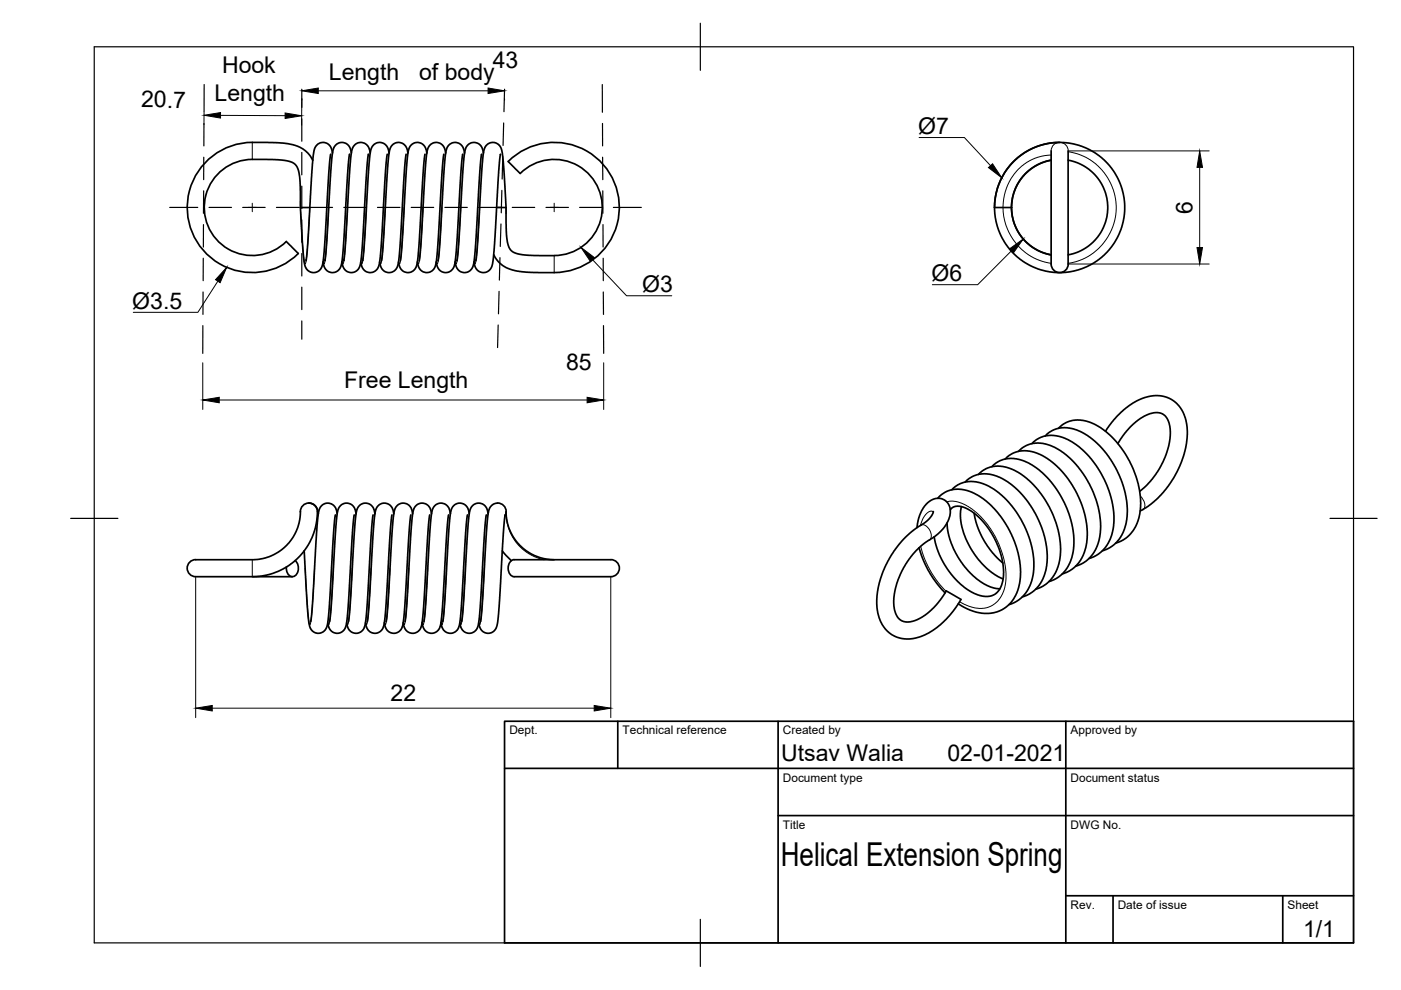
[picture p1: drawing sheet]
<svg xmlns="http://www.w3.org/2000/svg" width="297mm" height="210mm" viewBox="0 0 297 210" stroke-linecap="round" stroke-linejoin="round" font-family="sans-serif">
<!-- layer: Visible -->
<g fill="none" stroke="#000" stroke-width=".36">
<path d="M53.5 30.2l5.8 .1 3.2 .5 1.1 .4 1.1 .7 1 1 .6 1.1M53.5 30.2a13.8 13.8 0 0 0-12.8 19 13.8 13.8 0 0 0 22.5 4.5l-2.5-2.5a10.2 10.2 0 0 1-16.9-4 10.2 10.2 0 0 1 11.1-13.4l5.3 .2 1.6 .3 .8 .6 .6 1.1 .3 1.5 .2 6.5M70.1 32.7l-.4 4-.8 14.1-.4 4.6-.2 .9-.3 .8-.6 .4-.5 .3h-.8l-.7-.3-.5-.5-.3-.8-.4-3.5-.5-8.7M70.5 32.5l-.2-.9-.4-.8-.5-.4-.8-.2-.7 .1-.6 .3-.5 .6-.2 .8-.5 4.3-.7 13.8-.5 5.2M74.1 32.7l-.4 4.3-.9 15.3-.4 3.7-.2 .8-.6 .6-.5 .3-.7 .1-.8-.2-.5-.4-.4-.6-.2-1.1M74.5 32.5l-.2-.9-.4-.8-.5-.4-.8-.2-.7 .1-.6 .3-.5 .6-.2 .8-.5 4.3-.8 15.4-.4 3.6M78.1 32.7l-.4 4.3-.9 15.3-.4 3.7-.2 .8-.6 .6-.5 .3-.7 .1-.8-.2-.5-.4-.4-.6-.2-1.1M78.5 32.5l-.2-1.1-.4-.6-.5-.4-.8-.2-.7 .1-.6 .3-.5 .6-.2 .8-.4 3.7-.9 16-.4 3.6M82.1 32.7l-.4 4.3-.9 15.3-.4 3.7-.2 .8-.5 .6-.6 .3-.7 .1-.8-.2-.5-.4-.4-.6-.2-1.1M82.5 32.5l-.2-1.1-.4-.6-.5-.4-.8-.2-.7 .1-.6 .3-.5 .6-.2 .8-.4 3.7-.9 16-.4 3.6M86.1 32.7l-.4 4.3-.9 15.3-.4 3.7-.2 .8-.5 .6-.6 .3-.7 .1-.8-.2-.5-.4-.4-.6-.2-1.1M86.5 32.5l-.2-1.1-.4-.6-.5-.4-.8-.2-.7 .1-.6 .3-.5 .6-.2 .8-.4 3.7-.9 15.3-.4 4.3"/>
<path d="M90.1 32.7l-.4 4.3-.9 15.3-.4 3.7-.2 .8-.5 .6-.6 .3-.7 .1-.8-.2-.6-.5-.5-1.6M90.5 32.5l-.2-1.1-.4-.6-.5-.4-.8-.2-.7 .1-.6 .3-.5 .6-.2 .8-.4 3.7-.9 15.3-.4 4.3M94.1 32.7l-.4 3.6-.8 15.4-.5 4.3-.2 .8-.5 .6-.6 .3-.7 .1-.8-.2-.6-.5-.3-.7-.2-.9M94.5 32.5l-.2-1.1-.4-.6-.5-.4-.8-.2-.7 .1-.6 .3-.5 .6-.2 .8-.4 3.7-.9 15.3-.4 4.3M98.1 32.7l-.4 3.6-.8 15.4-.5 4.3-.2 .8-.5 .6-.6 .3-.7 .1-.8-.2-.6-.5-.3-.7-.2-.9M98.5 32.5l-.2-1.1-.4-.6-.5-.4-.8-.2-.7 .1-.6 .3-.5 .6-.2 .8-.4 3.7-.9 15.3-.4 4.3M102.1 32.7l-.4 3.6-.8 15.4-.5 4.3-.2 .8-.5 .6-.6 .3-.7 .1-.8-.2-.6-.5-.3-.7-.2-.9M102.5 32.5l-.2-1.1-.4-.6-.5-.4-.8-.2-.7 .1-.6 .3-.5 .6-.2 .8-.4 3.7-.9 15.3-.4 4.3M106.1 32.7l-.5 5.2-.7 13.8-.5 4.3-.2 .8-.5 .6-.6 .3-.7 .1-.8-.2-.6-.5-.3-.7-.2-.9M217.3 36.9l1.1-1 1.3-.8 1.8-.8 1.4-.3-1.4 .3-1.8 .8-1.5 1-1.3 1.2-1.3 1.9-.5 1.2-.4 1.6-.2 2 .1-1.8 .4-1.6 1-2zM222.9 32v24M224.7 30.2l-2.7 .3-2.3 .6-2.5 1.3-2 1.6-1.8 2-1.3 2.3-.9 2.5-.3 3.2"/>
<path d="M226.5 32v24M226.5 34l1.8 .5 1.5 .7 1.4 1 1.3 1.3 1 1.4 .8 1.7 .4 1.5 .2 1.6-.1 1.6-.4 1.8-.7 1.6-1 1.6-1.5 1.5-1.4 1-1.5 .7-1.8 .5M63.7 44h2M104.7 54l.5 .9 .8 .9 1.2 .9 1.4 .5 3.1 .5 4.5 .1a13.8 13.8 0 0 0 14.3-18.4 13.8 13.8 0 0 0-22.7-5.1l2.5 2.5a10.2 10.2 0 0 1 15.5 1.3 10.2 10.2 0 0 1-4 15.1 10.2 10.2 0 0 1-4.3 1M105.3 44h2M107.3 44l.1 6.4 .4 1.6 .6 1.1 1.1 .6 1.4 .3 6.6 .2M107.3 44l-.5-8.7-.4-3.5-.4-.8-.4-.5-.8-.3h-.7l-.7 .3-.5 .7-.5 1.7-1.1 18.4-.4 4M210.9 44h3.6M214.5 44l.1 1.8 .4 1.6 .8 1.7 1 1.4 1.3 1.3 1.4 1 1.5 .7 1.9 .5-1.5-.3-2-.9-1.4-1.1-1.3-1.3-1.1-1.7-.6-1.4-.4-1.8zM222.9 56a1.81 1.81 0 0 0 1.8 1.8 1.81 1.81 0 0 0 1.8-1.8M210.3 98.9l.7-.6 1-.6 1.9-.5 2.3 .2 2 .8 2 1.4 2.3 2.2 1.8 2.4 1.4 2.6 1 2.3 .7 2.8 .3 2.3-.2 2.8-.7 2.3-1.1 1.9-1.4 1.3-1.9 .8M213.1 97.3l1.6-1.2 2-.5 2.4 .2 1.9 .8 2.1 1.4 2.1 2 1.9 2.4 1.3 2.4 1.2 3 .7 2.6 .2 2.3-.2 3-.6 2-1.1 1.8-1.7 1.5-1.7 .7"/>
<path d="M215.9 95.7l1.7-1.2 1.5-.5h2.1l2.3 .8 2 1.2 2 1.8 1.7 2 1.9 3 1.3 3.2 .7 2.9 .3 2.5-.2 2.5-.7 2.3-1.3 1.8-1.5 1.4-1.6 .6M218.8 94.1l1.6-1.2 2-.6 2 .2 2.1 .8 2.2 1.4 2.3 2.2 1.8 2.4 1.4 2.6 1 2.3 .7 2.8 .3 2.3-.2 2.9-.6 2.1-1.2 2-1.5 1.3-1.8 .8M221.6 92.4l1.5-1.1 1.7-.6 1.9 .1 2.3 .7 2.2 1.3 2.1 1.8 1.8 2.3 1.8 3 1.2 3 .7 2.6 .2 2.3-.2 3-.6 2-1.1 1.8-1.7 1.5-1.7 .7M224.4 90.8l1.6-1.2 1.6-.5h2.1l2.2 .8 2 1.2 2.1 1.8 1.7 2 1.9 3.1 1.3 3.1 .7 2.9 .3 2.5-.3 2.5-.7 2.3-1.2 1.8-1.5 1.4-1.6 .6M234.4 91.4l1.8-2.5 2.1-2.1 2.8-1.8 2.4-.9 2.4-.2 1.9 .5 1.8 1.3 1.3 1.8 .7 2.3 .1 3.1-.5 2.8-1.1 3.1-1.4 2.8-2.2 2.9-2.1 2.1-2.7 1.7M237 94.1l1-1.5 1.5-2 1.9-1.6 1.6-.9 1.6-.6h1.3l1.1 .6 .6 1 .5 1.4v1.9l-.3 2.2-.7 2.2-1 2-1.1 1.8-1.8 2.2-1.6 1.4M62.6 118.9a2.16 2.16 0 0 1-.2 3.3 1.33 1.33 0 0 1-1.7-1.4v-.6M65.5 106.7l.9 .2 .5 .4 .3 .5 .3 1.1M67.3 108.4l-.2 2.7-.8 2.6-1.1 2.1-1.6 2.1-2.1 1.8-2.4 1.4-2.6 .8-3 .4M67.3 108.4a1.82 1.82 0 0 0-2-1.7 1.82 1.82 0 0 0-1.6 2.1l-.1 1.3-.6 2-.8 1.7-.9 1.3-1 .9-1.3 1.1-2 1-1.7 .4a31.8 31.8 0 0 1-6.6 .2h-6.2a3.2 3.2 0 0 0-2.3 .5 1.89 1.89 0 0 0-.2 2.3 1.89 1.89 0 0 0 2.1 .8h19.9M71.1 109.2l-.4 3.7-1.1 18.6-.3 1.4-.3 .7-.6 .4-.6 .3-.8-.1-.8-.4-.4-.6-.3-1-.4-4.2-.6-11.2M71.5 108.9l-.5-1.5-.6-.5-.6-.2h-.6l-.8 .3-.5 .6-.3 .6-.4 3.4-.9 15.4-.4 4.8"/>
<path d="M75.1 109.2l-.4 4.6-.9 15.4-.4 3.4-.3 .7-.5 .6-.7 .3-.7 .1-.7-.3-.5-.4-.3-.6-.2-1M75.5 108.9l-.5-1.5-.6-.5-.6-.2h-.6l-.8 .3-.5 .6-.3 .6-.4 3.4-.9 15.4-.4 4.8M79.1 109.2l-.4 4.6-.9 15.4-.4 3.4-.3 .7-.5 .6-.7 .3-.7 .1-.7-.3-.5-.4-.3-.6-.2-1M79.5 108.9l-.5-1.5-.6-.5-.6-.2h-.6l-.8 .3-.5 .6-.3 .6-.4 3.4-.9 16.3-.4 3.9M83.1 109.2l-.4 4.6-.9 15.4-.4 3.4-.3 .7-.5 .6-.7 .3-.7 .1-.7-.3-.5-.4-.3-.6-.2-1M83.5 108.9l-.5-1.5-.6-.5-.6-.2h-.6l-.8 .3-.5 .6-.3 .6-.5 4.3-.8 15.4-.4 3.9M87.1 109.2l-.4 4.6-.9 14.8-.4 4-.3 .7-.5 .6-.7 .3-.7 .1-.7-.3-.5-.4-.3-.6-.2-1M87.5 108.9l-.1-.7-.4-.8-.6-.5-.6-.2h-.6l-.8 .3-.5 .6-.3 .6-.5 4.3-.8 15.4-.4 3.9M91.1 109.2l-.4 4.6-.9 14.8-.4 4-.3 .7-.5 .6-.7 .3-.7 .1-.6-.3-.6-.4-.3-.6-.2-1M91.5 108.9l-.1-.7-.4-.8-.6-.5-.6-.2h-.6l-.8 .3-.5 .6-.3 .6-.5 4.3-.8 15.4-.4 3.9M95.1 109.2l-.4 4-.9 15.4-.4 4-.3 .7-.5 .6-.7 .3-.7 .1-.6-.3-.6-.4-.3-.6-.2-1M95.5 108.9l-.1-.7-.4-.8-.6-.5-.6-.2h-.6l-.8 .3-.5 .6-.3 .6-.5 4.3-.8 15.4-.4 3.9"/>
<path d="M99.1 109.2l-.4 4-.9 15.4-.4 4-.3 .7-.5 .6-.7 .3-.7 .1-.6-.3-.6-.4-.3-.6-.2-1M99.5 108.9l-.1-.7-.4-.8-.6-.5-.6-.2h-.6l-.8 .3-.5 .6-.3 .6-.5 4.3-.8 15.4-.4 3.9M103.1 109.2l-.4 4-.9 15.4-.4 4-.3 .7-.5 .6-.7 .3-.7 .1-.6-.3-.6-.4-.3-.6-.2-1M103.5 108.9l-.5-1.5-.6-.5-.6-.2h-.6l-.8 .3-.5 .6-.3 .7-.5 4.2-.8 15.4-.4 3.9M105.5 106.7l-.8 .1-.7 .6-.3 .5-.2 1-.4 4.9-.9 14.7-.3 3.3M105.5 106.7a1.81 1.81 0 0 1 1.6 2.6M106.5 116.8l1.9 2.1M107.1 109.2l-.4 4-.9 15.4-.4 4-.2 .7-.6 .6-.8 .4h-.6l-.6-.3-.6-.4-.3-.6-.2-1M107.3 108.6l.2 1.8 .5 1.8 .8 1.5 1.5 2 1.3 1.1 1.7 1 2.1 .7 2.1 .2M108.3 119l.7-.3h19.4a3.4 3.4 0 0 1 2.4 .5 1.9 1.9 0 0 1 .2 2.3 1.9 1.9 0 0 1-2.2 .8h-19.1a1.83 1.83 0 0 1-1.8-.9 1.83 1.83 0 0 1 .1-2zM194.9 116.1l.9 2.7 1.1 2.2 1.6 2.6 1.9 2.1M197.9 108.5l-.4 .9-.8 .9-3.9 2.8-1.5 1.5-1.2 1.5-1.3 1.9-1 1.9-1.4 3.8-.4 2-.1 2.4 .2 1.8 .7 2 .8 1.4 1 .9 1.3 .8 1.5 .4 1.7 .1 1.5-.4 1.4-.5 1.8-1 1.7-1.2 1.3-1.3 1.4-1.7 1.6-2.3-3.2-1.8-1.2 1.8-1.3 1.6-1.6 1.4-1.5 1-1.4 .6-1.4 .2-1-.3-.9-.8-.7-1.8-.1-2.1 .3-2.1 1.2-3.2 1.4-2.5 1.9-2.4 1.8-1.6 2.8-1.9 1.4-1.6 .8-1.5 .4-1.3-.1-1.3-.5-.9-.6-.6-1.1-.3-1.3 .1-1.2 .8-1 1.2-.7 1.5-.6 2.6"/>
<path d="M198.8 105.7l.9-.9 1.1-.6 1.3-.4 1.1-.1 1.3 .2 1.7 .5 2.3 1.4 1.6 1.3 1.2 1.4 2.3 3.2 1.5 3.2 .9 3.2 .4 3.3-.2 1.9-.3 1.4-1 2.4-.7 .8-1 .9-1.9 .9-1.2 .3-1.4 .1-1.4-.2-1.5-.5-2.6-1.4M200.8 110.9l.2 2.1 .7 2.2 1.4 2.9 1.5 2.1 1.8 1.9 2.2 1.7 1.6 .7 1.8 .3M201.5 108.1l.7-.6 .8-.2 1.1 .2 1.2 .5 1 .6 1.5 1.4 1.3 1.5 1.2 1.7 1.6 3.3 .8 3.3 .1 1.6-.2 1.7-.4 1.3-.5 .9-.7 .7-.7 .3-.8 .2-1.3-.1-2.3-.9-2.2-1.6-2.1-2.2-1.7-2.6-1.2-2.8-.6-2.5M201.8 103.8l.7-.6 1-.6 1.9-.5 2.3 .2 2 .8 2.1 1.4 2 1.9 2 2.7 1.5 2.5 .9 2.4 .7 2.7 .3 2.4-.2 2.8-.6 2.3-1.2 1.9-1.4 1.3-1.9 .8M203.9 107.4l-.3 2.2 .3 2.1 .8 2.4 1.2 2.4 1.4 1.9 1.9 2.1 1.8 1.4 1.7 .9M204.6 102.2l1.6-1.2 2-.5 2.1 .1 2.2 .9 1.9 1.2 2.3 2.2 1.9 2.4 1.3 2.4 1.2 3 .7 2.6 .2 2.3-.2 3-.6 2-1.1 1.7-1.7 1.6-1.7 .6M206.5 108.8l.7 2.7 1.5 3.3 1.8 2.4 2.1 2.2M207.5 100.6l1.6-1.2 1.6-.5h2l2.3 .8 2 1.2 2 1.8 1.7 2 1.9 3 1.3 3.2 .7 2.9 .3 2.5-.2 2.5-.7 2.3-1.2 1.8-1.6 1.3-1.6 .7"/>
<circle cx="224.7" cy="44" r="13.8"/>
</g>
<!-- layer: Visible Narrow -->
<g fill="none" stroke="#000" stroke-width=".21">
<path d="M53.5 30.2v3.6M222.9 32.9l-2 .2-2 .7-1.8 1.1-1.3 1.1-1.4 1.8-.8 1.5-.7 2.1-.2 2.3 .1 2.2 .6 2.1 .9 2 1.4 1.9 1.9 1.8 1.5 .9 2.1 .9 1.7 .3M226.5 32.2l1.8 .4 2 .8 1.8 1.2 1.5 1.4 1.2 1.7 1 1.9 .6 1.9 .3 2.1-.2 2.3-.6 2.3-1.1 2.1-1.1 1.6-2 1.8-1.4 .9-2.3 .9-1.5 .3M226.5 32a1.81 1.81 0 0 0-1.8-1.8 1.81 1.81 0 0 0-1.8 1.8M63.7 42.7l.4 9.1 .3 2.8 .3 1.4 .2-.7 .2-1.9 .6-9.4M69.7 44l-.5 9.1-.5 2.9-.2-.6M73.7 44l-.5 9.1-.5 2.9-.2-.6M77.7 44l-.5 9.1-.3 2.2-.2 .7-.2-.6M81.7 44l-.5 9.1-.5 2.9-.2-.6M85.7 44l-.5 9.1-.3 2.2-.2 .7-.2-.6M89.7 44l-.5 9.1-.5 2.9-.2-.5M93.7 44l-.5 9.1-.3 2.2-.2 .7-.2-.5"/>
<path d="M97.7 44l-.5 9.1-.5 2.9-.2-.5M101.7 44l-.5 9.1-.5 2.9-.2-.6M107.3 44v1.3M117.5 54.2v3.6M53.5 118.7v3.6M63.7 108.5v.1M107.3 108.6l.2 2.1 .5 1.7 .6 1.4 1 1.5 1.2 1.2 1.3 .9 1.3 .7 1.9 .6M195.2 115.8l.7 2.4 1.2 2.5 1.5 2.4 2 2.3M195.3 111.3a1.87 1.87 0 0 1 2 1.6 1.3 1.3 0 0 1-.2 1.6M197.9 108.5l-.4-.1h-.3l-.8 .5-.6 .9-.6 1.6M200.7 106.4l.8-.2 1.1 .1 1.9 .6 2 1.4 2.1 2 2 2.7 1.2 2.4 .9 2.5 .5 2.8 .1 2.5-.4 1.7-.8 1.8-1.3 1.4-1.6 .8-1.6 .1-2.3-.5-1.9-.9M241.8 105.2a2.39 2.39 0 0 1 .8 2.6l-.2 .2"/>
<path d="M64.7 120.5l.5 9.1 .5 2.9 .2-.9 .2-2 .6-9.1M70.7 120.5l-.6 9.4-.4 2.6-.2-.6M74.7 120.5l-.6 9.4-.4 2.6-.2-.6M78.7 120.5l-.5 8.6-.5 3.3-.2-.5M82.7 120.5l-.5 8.6-.5 3.3-.2-.5M86.7 120.5l-.5 8.6-.5 3.3-.2-.5M90.7 120.5l-.5 8.6-.5 3.4-.2-.6M94.7 120.5l-.5 8.6-.2 2.4-.3 1-.2-.6M98.7 120.5l-.5 8.6-.5 3.4-.2-.6M102.7 120.5l-.5 8.6-.2 2.4-.3 1-.2-.6"/>
</g>
<!-- layer: Border -->
<path d="M20 9.9h267v190h-267zM148.5 4.9v10M15 109.9h10M282 109.9h10M148.5 194.9v10" fill="none" stroke="#000" stroke-width=".25"/>
<!-- layer: TitleBlock -->
<path d="M107 152.9h180v47h-180zM131 152.9v10M165 152.9v47M226 152.9v47M107 162.9h180M165 172.9h122M226 189.9h61M236 189.9v10M272 189.9v10" fill="none" stroke="#000" stroke-width=".36"/>
<!-- layer: Dimensions -->
<g fill="none" stroke="#000" stroke-width=".21">
<path d="M67.5 19.3h36M43.3 24l-.1 2.4M46.8 24.5h13.7M64 21.2v-.3l-.1 5.7M107 20.9v.3M226.7 32h29.7M254.4 35.5v17M226.7 56h29.7M43 76.9v9.9M128 76.9v9.9M46.5 84.8h78M41.5 122.5v29.7"/>
<path d="M129.5 122.5v29.7M45 150.1h81"/>
</g>
<path d="M64 19.3l3.5-.6v1.1zM103.5 18.7l3.5 .6-3.5 .5zM43.3 24.4l3.5-.5v1.1zM60.5 24l3.5 .5-3.5 .6zM254.4 32l.6 3.5h-1.2zM253.8 52.5h1.2l-.6 3.5zM43 84.8l3.5-.6v1.2zM124.5 84.2l3.5 .6-3.5 .6zM41.5 150.1l3.5-.5v1.1zM126 149.6l3.5 .5-3.5 .6z" fill="#000" stroke="#000" stroke-width=".21"/>
<!-- layer: Center Lines -->
<path d="M52.6 44h1.8M53.5 43.1v1.8M116.6 44h1.8M117.5 43.1v1.8" fill="none" stroke="#000" stroke-width=".21"/>
<!-- layer: Annotations -->
<path d="M209.6 35.5l.8-.8 2 3zM48.1 56.7l-1.4 3.2-1-.6zM123.2 52.4l2.8 2.2-.8 .8zM214.1 52.7l2.9-2-2.1 2.9z" fill="#000" stroke="#000" stroke-width=".21"/>
<path d="M194.9 29.2h9.6l5.5 5.9M46.2 59.6l-4.2 6.6h-13.7M125.6 55l7.2 7.7h9.6M214.5 53.1l-7.2 7.3h-9.6" fill="none" stroke="#000" stroke-width=".21"/>
<!-- layer: Sketch1 -->
<g fill="none" stroke="#000" stroke-width=".25">
<path d="M43.3 17.9v5.9M127.7 17.9v5.9M43.2 33.3v4.8M43.2 26.2v4.7M127.7 26.2l.1 4.7M127.8 33.3v4.8M36 44h5.9M43.1 54.8v4.7M43.1 47.6v4.8M43.2 40.5l-.1 4.7M44.3 44h4.8M51.5 44h4.7"/>
<path d="M58.6 44h4.8M65.7 44h4.8M72.9 44h4.8M80 44h4.8M87.2 44h4.7M94.3 44h4.8M101.5 44h4.7M108.6 44h4.8M115.8 44h4.7M122.9 44h4.8M127.8 40.5v4.7M127.8 47.6l.1 4.8"/>
<path d="M127.9 54.8v4.7M130 44h6M43 69v5.9M43.1 61.9l-.1 4.8M127.9 61.9l.1 4.8M128 69v5.9"/>
</g>
<!-- layer: Sketch2 -->
<g fill="none" stroke="#000" stroke-width=".25">
<path d="M64 18.9v3.9M107 18.9l-.2 4.8M64 25.2v4.7M64 32.3v4.8M64 39.5v4.7M106.6 33.2l-.1 4.8M106.8 26.1l-.1 4.7M64 46.6v4.8M64 53.8v4.7M106 54.6l-.1 4.8M106.2 47.5l-.1 4.8M106.4 40.4l-.1 4.7"/>
<path d="M64 60.9v4.8M64 68v3.9M105.6 68.9l-.1 4.8M105.8 61.8l-.1 4.7"/>
</g>
<text font-size="7" x="165.5" y="183.5">Helical Extension Spring</text>
<g font-size="4.9">
<text x="47.1" y="15.5">Hook</text>
<text x="69.7" y="17">Length</text>
<text x="88.9" y="17.1">of body</text>
<text x="104.5" y="14.4">43</text>
<text x="29.9" y="22.8">20.7</text>
<text x="45.5" y="21.3">Length</text>
<text x="194.7" y="28.5">Ø7</text>
<text x="252.8" y="45.3" transform="rotate(-90 252.8 45.3)">6</text>
<text x="197.5" y="59.7">Ø6</text>
<text x="28" y="65.5">Ø3.5</text>
<text x="136.1" y="62">Ø3</text>
<text x="73" y="82.2">Free Length</text>
<text x="120" y="78.5">85</text>
<text x="82.8" y="148.6">22</text>
<text x="165.6" y="161.4">Utsav Walia</text>
<text x="200.9" y="161.4">02-01-2021</text>
<text x="276.3" y="198.6">1/1</text>
</g>
<g font-size="2.5">
<text x="108" y="155.7">Dept.</text>
<text x="132" y="155.7">Technical reference</text>
<text x="166" y="155.7">Created by</text>
<text x="227" y="155.7">Approved by</text>
<text x="166" y="165.7">Document type</text>
<text x="227" y="165.7">Document status</text>
<text x="166" y="175.7">Title</text>
<text x="227" y="175.7">DWG No.</text>
<text x="227" y="192.7">Rev.</text>
<text x="237" y="192.7">Date of issue</text>
<text x="273" y="192.7">Sheet</text>
</g>
</svg>
